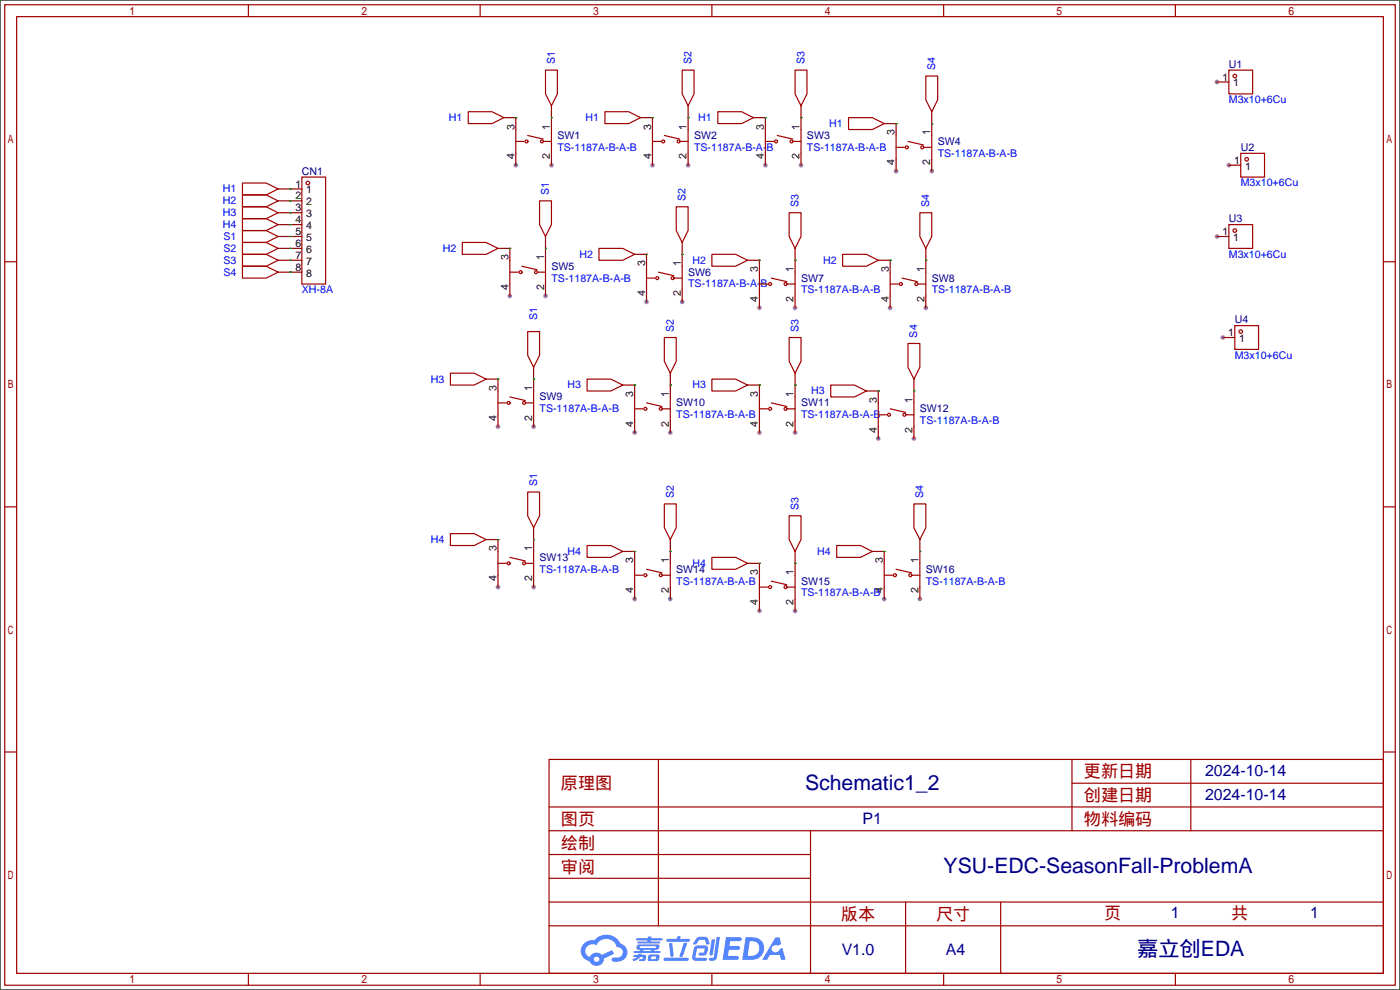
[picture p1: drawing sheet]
<svg xmlns="http://www.w3.org/2000/svg" width="299mm" height="212mm" viewBox="0 0 299 212" stroke-linecap="round" stroke-linejoin="round" font-family="sans-serif">
<path d="M0 0h299.2v211.6h-299.2z" fill="#fff" stroke="#000" stroke-width=".25"/>
<g fill="#999">
<circle cx="117.9" cy="35.3" r=".51"/>
<circle cx="110.2" cy="35.3" r=".51"/>
<circle cx="147.1" cy="35.3" r=".51"/>
<circle cx="139.4" cy="35.3" r=".51"/>
<circle cx="171.2" cy="35.3" r=".51"/>
<circle cx="163.6" cy="35.3" r=".51"/>
<circle cx="199.1" cy="36.6" r=".51"/>
<circle cx="191.5" cy="36.6" r=".51"/>
<circle cx="116.6" cy="63.2" r=".51"/>
<circle cx="109" cy="63.2" r=".51"/>
<circle cx="145.8" cy="64.5" r=".51"/>
<circle cx="138.2" cy="64.5" r=".51"/>
<circle cx="169.9" cy="65.8" r=".51"/>
<circle cx="162.3" cy="65.8" r=".51"/>
<circle cx="197.9" cy="65.8" r=".51"/>
<circle cx="190.2" cy="65.8" r=".51"/>
<circle cx="114" cy="91.2" r=".51"/>
<circle cx="106.4" cy="91.2" r=".51"/>
<circle cx="143.3" cy="92.5" r=".51"/>
<circle cx="135.6" cy="92.5" r=".51"/>
<circle cx="169.9" cy="92.5" r=".51"/>
<circle cx="162.3" cy="92.5" r=".51"/>
<circle cx="195.3" cy="93.7" r=".51"/>
<circle cx="187.7" cy="93.7" r=".51"/>
<circle cx="114" cy="125.5" r=".51"/>
<circle cx="106.4" cy="125.5" r=".51"/>
<circle cx="143.3" cy="128" r=".51"/>
<circle cx="135.6" cy="128" r=".51"/>
<circle cx="169.9" cy="130.6" r=".51"/>
<circle cx="162.3" cy="130.6" r=".51"/>
<circle cx="196.6" cy="128" r=".51"/>
<circle cx="189" cy="128" r=".51"/>
<circle cx="260.1" cy="17.5" r=".51"/>
<circle cx="262.6" cy="35.3" r=".51"/>
<circle cx="260.1" cy="50.5" r=".51"/>
<circle cx="261.4" cy="72.1" r=".51"/>
</g>
<g fill="none" stroke="#a10000" stroke-width=".25">
<path d="M1 1h297.2v209.6h-297.2zM3.6 3.6h292.1v204.4h-292.1zM53.1 1v2.6M102.6 1v2.6M152.1 1v2.6M201.7 1v2.6M251.2 1v2.6M1 55.9h2.6M295.7 55.9h2.5M1 108.3h2.6M295.7 108.3h2.5M1 160.7h2.6"/>
<path d="M117.3 162.3h178.4v45.7h-178.4zM117.3 177.5h178.4M117.3 172.5h178.4M140.7 162.3v35.6M173.2 177.5v30.5M229.1 162.3v15.2M229.1 167.4h66.6M254.5 162.3v15.2M295.7 160.7h2.5M117.3 182.6h55.9M117.3 197.9h178.4M117.3 192.8h178.4"/>
<path d="M117.3 187.7h55.9M193.5 192.8v15.2M213.9 192.8v15.2M53.1 208v2.6M102.6 208v2.6M152.1 208v2.6M201.7 208v2.6M251.2 208v2.6"/>
</g>
<g fill="#5487ff">
<path d="M155.2 200.3h2.6a.48 .48 0 0 1 .7 .4 .48 .48 0 0 1-.6 .4h-1.8l-.2 1.1h1.9a.43 .43 0 0 1 .4 .4 .43 .43 0 0 1-.5 .4h-1.9l-.2 1.3h1.7a.45 .45 0 0 1 .5 .2 .45 .45 0 0 1-.1 .6h-3.3z"/>
<path d="M165.7 200.3h.9l.4 1.5-.8 .3a.84 .84 0 0 0-1.2 .3 .84 .84 0 0 0 .4 1.1 .84 .84 0 0 0 1.1-.4l.1-.2 .6-.3 .7 2.5h-1l-.2-1h-2.1l-.6 1h-1.1z"/>
<path d="M152.1 200.8h.7l-.5 3.1a.36 .36 0 0 1-.3 .3 .36 .36 0 0 1-.4-.3z"/>
<path d="M153.2 200.2h.7l-.6 4.3a1.13 1.13 0 0 1-1.8 .6l.2-.4h.7l.2-.2z"/>
<path d="M148.9 200.6l.6-.4h1a.77 .77 0 0 1 .9 .5l.3 1-.2 .2h-.5l-.3-.9-.2-.2-1 .1-.7 1-.6-.1-.1-.2z"/>
<path d="M148.4 202.4l.6-.3h1.7a.81 .81 0 0 1 .7 .5 .81 .81 0 0 1-.2 .8 .81 .81 0 0 1-.9 .8h-.7a.32 .32 0 0 1-.3-.3 .32 .32 0 0 1 .4-.3h.7l.2-.9-1.6 .1-.4 1.8 2.2 .1a.32 .32 0 0 1 .3 .4 .32 .32 0 0 1-.4 .2h-2.2l-.5-.3-.1-.5z"/>
<path d="M141.9 204.7h5a.33 .33 0 0 1 .3 .3 .33 .33 0 0 1-.3 .3h-4.9l-.2-.1z"/>
<path d="M146.1 201.5h.8l-.7 2a.98 .98 0 0 1-.7 1.1l-.3-.3z"/>
<path d="M143 201.6h.7l.3 2.5a.34 .34 0 0 1-.3 .4 .34 .34 0 0 1-.4-.3z"/>
<path d="M142.5 200.7h2.1l.3-.6h.6l-.1 .6h1.7a.32 .32 0 0 1 .4 .3 .32 .32 0 0 1-.4 .3h-4.5l-.2-.2z"/>
<path d="M135.5 204.1h.9l.1-.3h.6v.3h.8a.82 .82 0 0 1-.5 1.3h-.8v-.4l.7-.1 .1-.3a.68 .68 0 0 0-1 .4l-1.1 .4-.1-.4 .9-.5h-.7z"/>
<path d="M136 200.5h2.4l.1-.3h.7v.3h2.2l.2 .3-.2 .2h-2.3v.2h1.8l.2 .3-.2 .1h-4.5l-.1-.4h2l.1-.2h-2.3l-.1-.2z"/>
<path d="M159.4 200.3l-.8 4.9h1.7a2.5 2.5 0 0 0 3-2.5 2.5 2.5 0 0 0-3.1-2.4zM160.3 201.1a1.61 1.61 0 0 1 2 1.5 1.61 1.61 0 0 1-1.8 1.7h-.7z"/>
<path d="M136.2 202a.55 .55 0 0 0-.2 .8 .55 .55 0 0 0 .7 .2l.1 .3h-1.3v.3l5.4 .1 .3-.2-.2-.2h-1.2l.2-.3a.7 .7 0 0 0 .8-.3 .7 .7 0 0 0 0-.8l-4.2-.1zM136.8 202.3l3.3-.1 .1 .1-.2 .3h-3.2zM137.5 203h1.7l-.2 .3h-1.4z"/>
<path d="M138.6 204.2a1.05 1.05 0 0 0 0 1.2 2.91 2.91 0 0 0 2.2-.2 .98 .98 0 0 0 0-1.2h-1.6zM139.2 204.5l.9-.1 .1 .4-.2 .2-.8-.1z"/>
<path d="M124.9 201.6a2.23 2.23 0 0 0-.7 2.3 2.23 2.23 0 0 0 1.8 1.6 1.58 1.58 0 0 0 1.8 .9 1.58 1.58 0 0 0 1.3-1.5l2.2-1.1-.5-.7-2.1 1a1.65 1.65 0 0 0-2.7 .4 1.45 1.45 0 0 1-.8-1.9 1.45 1.45 0 0 1 2-.7l.3 .1a2.3 2.3 0 0 1 2.3-1.3 2.3 2.3 0 0 1 2 1.7 1.12 1.12 0 0 1 1.3 1 1.12 1.12 0 0 1-1.1 1.2h-.7a.45 .45 0 0 0-.6 .4 .45 .45 0 0 0 .5 .5 2.21 2.21 0 0 0 2.2-.5 2.21 2.21 0 0 0 .5-2.3 2.13 2.13 0 0 0-1.3-1.1 3.3 3.3 0 0 0-5.6-.7l-1.1 .1zM127 205a.57 .57 0 0 1 1.1 0 .57 .57 0 0 1-1.1 0z"/>
</g>
<g fill="none" stroke="#a10000" stroke-width=".25">
<path d="M116.6 15h2.5v5.1l-1.2 2.5-1.3-2.5zM145.8 15h2.5v5.1l-1.2 2.5-1.3-2.5zM169.9 15h2.6v5.1l-1.3 2.5-1.3-2.5zM197.9 16.3h2.5v5l-1.3 2.6-1.2-2.6zM262.6 15h5.1v5.1h-5.1zM51.8 39.1h5.1l2.5 1.3-2.5 1.3h-5.1zM64.5 37.8h5.1v22.9h-5.1zM100.1 23.9h5.1l2.5 1.2-2.5 1.3h-5.1zM110.2 27.7v5.1M110.2 30.2h1.8M112.8 29l3.3 .7M116.1 30.2h1.8"/>
<path d="M117.9 27.7v5.1M129.3 23.9h5.1l2.5 1.2-2.5 1.3h-5.1zM139.4 30.2h1.8M139.4 27.7v5.1M142 29l3.3 .7M145.3 30.2h1.8M147.1 27.7v5.1M153.4 23.9h5.1l2.5 1.2-2.5 1.3h-5.1zM163.6 30.2h1.8M163.6 27.7v5.1M166.1 29l3.3 .7M169.4 30.2h1.8"/>
<path d="M171.2 27.7v5.1M181.4 25.1h5l2.6 1.3-2.6 1.3h-5zM191.5 29v5M191.5 31.5h1.8M194.1 30.2l3.3 .8M197.4 31.5h1.7M199.1 29v5M265.2 32.8h5.1v5h-5.1zM51.8 41.7h5.1l2.5 1.2-2.5 1.3h-5.1zM51.8 44.2h5.1l2.5 1.3-2.5 1.2h-5.1zM51.8 46.7h5.1l2.5 1.3-2.5 1.3h-5.1zM51.8 49.3h5.1l2.5 1.2-2.5 1.3h-5.1z"/>
<path d="M51.8 51.8h5.1l2.5 1.3-2.5 1.3h-5.1zM51.8 54.4h5.1l2.5 1.2-2.5 1.3h-5.1zM51.8 56.9h5.1l2.5 1.3-2.5 1.2h-5.1zM98.8 51.8h5.1l2.5 1.3-2.5 1.3h-5.1zM109 55.6v5.1M109 58.2h1.7M111.5 56.9l3.3 .8M114.8 58.2h1.8M115.3 42.9h2.6v5.1l-1.3 2.5-1.3-2.5zM116.6 55.6v5.1M128 53.1h5.1l2.5 1.3-2.5 1.2h-5.1zM138.2 56.9v5.1"/>
<path d="M138.2 59.4h1.8M140.7 58.2l3.3 .7M144 59.4h1.8M144.5 44.2h2.6v5.1l-1.3 2.5-1.3-2.5zM145.8 56.9v5.1M152.1 54.4h5.1l2.6 1.2-2.6 1.3h-5.1zM162.3 58.2v5M164.8 59.4l3.3 .8M168.7 45.5h2.5v5l-1.3 2.6-1.2-2.6zM169.9 58.2v5M180.1 54.4h5.1l2.5 1.2-2.5 1.3h-5.1zM190.2 58.2v5"/>
<path d="M192.8 59.4l3.3 .8M196.6 45.5h2.5v5l-1.2 2.6-1.3-2.6zM197.9 58.2v5M262.6 48h5.1v5.1h-5.1zM96.3 79.8h5l2.6 1.2-2.6 1.3h-5zM112.8 70.9h2.5v5l-1.3 2.6-1.2-2.6zM142 72.1h2.5v5.1l-1.2 2.6-1.3-2.6zM162.3 60.7h1.8M168.1 60.7h1.8M168.7 72.1h2.5v5.1l-1.3 2.6-1.2-2.6zM190.2 60.7h1.8M194.1 73.4h2.5v5.1l-1.3 2.5-1.2-2.5z"/>
<path d="M196.1 60.7h1.8M263.9 69.6h5.1v5.1h-5.1zM106.4 83.6v5M106.4 86.1h1.8M109 84.8l3.3 .8M112.3 86.1h1.7M114 83.6v5M125.5 81h5.1l2.5 1.3-2.5 1.3h-5.1zM135.6 84.8v5.1M135.6 87.4h1.8M138.2 86.1l3.3 .8M141.5 87.4h1.8"/>
<path d="M143.3 84.8v5.1M152.1 81h5.1l2.6 1.3-2.6 1.3h-5.1zM162.3 84.8v5.1M162.3 87.4h1.8M164.8 86.1l3.3 .8M168.1 87.4h1.8M169.9 84.8v5.1M177.5 82.3h5.1l2.6 1.3-2.6 1.2h-5.1zM187.7 86.1v5.1M187.7 88.6h1.8M190.2 87.4l3.3 .7M193.5 88.6h1.8"/>
<path d="M195.3 86.1v5.1M96.3 114h5l2.6 1.3-2.6 1.3h-5zM106.4 117.9v5M109 119.1l3.3 .8M112.8 105.2h2.5v5l-1.3 2.6-1.2-2.6zM114 117.9v5M125.5 116.6h5.1l2.5 1.3-2.5 1.2h-5.1zM142 107.7h2.5v5.1l-1.2 2.5-1.3-2.5zM152.1 119.1h5.1l2.6 1.3-2.6 1.3h-5.1zM168.7 110.2h2.5v5.1l-1.3 2.6-1.2-2.6zM178.8 116.6h5.1l2.5 1.3-2.5 1.2h-5.1zM195.3 107.7h2.6v5.1l-1.3 2.5-1.3-2.5z"/>
<path d="M106.4 120.4h1.8M112.3 120.4h1.7M135.6 120.4v5.1M135.6 122.9h1.8M138.2 121.7l3.3 .7M141.5 122.9h1.8M143.3 120.4v5.1M162.3 122.9v5.1M162.3 125.5h1.8M164.8 124.2l3.3 .8M168.1 125.5h1.8M169.9 122.9v5.1"/>
<path d="M189 122.9h1.8M189 120.4v5.1M191.5 121.7l3.3 .7M194.8 122.9h1.8M196.6 120.4v5.1"/>
<circle cx="263.9" cy="16.3" r=".38"/>
<circle cx="65.8" cy="39.1" r=".38"/>
<circle cx="112.5" cy="30.2" r=".32"/>
<circle cx="115.8" cy="30.2" r=".32"/>
<circle cx="141.7" cy="30.2" r=".32"/>
<circle cx="145" cy="30.2" r=".32"/>
<circle cx="165.9" cy="30.2" r=".32"/>
<circle cx="169.2" cy="30.2" r=".32"/>
<circle cx="193.8" cy="31.5" r=".32"/>
<circle cx="197.1" cy="31.5" r=".32"/>
<circle cx="266.4" cy="34" r=".38"/>
<circle cx="111.3" cy="58.2" r=".32"/>
<circle cx="114.6" cy="58.2" r=".32"/>
<circle cx="140.5" cy="59.4" r=".32"/>
<circle cx="143.8" cy="59.4" r=".32"/>
<circle cx="263.9" cy="49.3" r=".38"/>
<circle cx="164.6" cy="60.7" r=".32"/>
<circle cx="167.9" cy="60.7" r=".32"/>
<circle cx="192.5" cy="60.7" r=".32"/>
<circle cx="195.8" cy="60.7" r=".32"/>
<circle cx="265.2" cy="70.9" r=".38"/>
<circle cx="108.7" cy="86.1" r=".32"/>
<circle cx="112" cy="86.1" r=".32"/>
<circle cx="137.9" cy="87.4" r=".32"/>
<circle cx="141.2" cy="87.4" r=".32"/>
<circle cx="164.6" cy="87.4" r=".32"/>
<circle cx="167.9" cy="87.4" r=".32"/>
<circle cx="190" cy="88.6" r=".32"/>
<circle cx="193.3" cy="88.6" r=".32"/>
<circle cx="108.7" cy="120.4" r=".32"/>
<circle cx="112" cy="120.4" r=".32"/>
<circle cx="137.9" cy="122.9" r=".32"/>
<circle cx="141.2" cy="122.9" r=".32"/>
<circle cx="164.6" cy="125.5" r=".32"/>
<circle cx="167.9" cy="125.5" r=".32"/>
<circle cx="191.3" cy="122.9" r=".32"/>
<circle cx="194.6" cy="122.9" r=".32"/>
</g>
<g fill="none" stroke="#870000" stroke-width=".25">
<path d="M260.1 17.5h2.5M107.7 25.1h2.5v2.6M110.2 32.8v2.5M117.9 22.6v5.1M117.9 32.8v2.5M136.9 25.1h2.5v2.6M139.4 32.8v2.5M147.1 22.6v5.1M147.1 32.8v2.5M161 25.1h2.6v2.6M163.6 32.8v2.5M171.2 22.6v5.1"/>
<path d="M171.2 32.8v2.5M189 26.4h2.5v2.6M191.5 34v2.6M199.1 23.9v5.1M199.1 34v2.6M262.6 35.3h2.6M59.4 40.4h5.1M59.4 42.9h5.1M59.4 45.5h5.1M59.4 48h5.1M59.4 50.5h5.1M59.4 53.1h5.1"/>
<path d="M59.4 55.6h5.1M59.4 58.2h5.1M106.4 53.1h2.6v2.5M116.6 50.5v5.1M135.6 54.4h2.6v2.5M145.8 51.8v5.1M159.8 55.6h2.5v2.6M169.9 53.1v5.1M187.7 55.6h2.5v2.6M197.9 53.1v5.1M260.1 50.5h2.5M109 60.7v2.5"/>
<path d="M114 78.5v5.1M116.6 60.7v2.5M138.2 62v2.5M143.3 79.8v5M145.8 62v2.5M162.3 63.2v2.6M169.9 63.2v2.6M169.9 79.8v5M190.2 63.2v2.6M197.9 63.2v2.6M261.4 72.1h2.5M103.9 81h2.5v2.6"/>
<path d="M106.4 88.6v2.6M114 88.6v2.6M133.1 82.3h2.5v2.5M135.6 89.9v2.6M143.3 89.9v2.6M159.8 82.3h2.5v2.5M162.3 89.9v2.6M169.9 89.9v2.6M185.2 83.6h2.5v2.5M187.7 91.2v2.5M195.3 81v5.1M195.3 91.2v2.5"/>
<path d="M103.9 115.3h2.5v2.6M114 112.8v5.1M133.1 117.9h2.5v2.5M143.3 115.3v5.1M169.9 117.9v5M186.4 117.9h2.6v2.5M196.6 115.3v5.1M106.4 122.9v2.6M114 122.9v2.6M135.6 125.5v2.5M143.3 125.5v2.5M159.8 120.4h2.5v2.5"/>
<path d="M162.3 128v2.6M169.9 128v2.6M189 125.5v2.5M196.6 125.5v2.5"/>
</g>
<g fill="none" stroke="#008700" stroke-width=".25">
<path d="M110.2 25.1h.1M117.9 25.1h.1M139.4 25.1h.1M147.1 25.1h.1M163.6 25.1h.1M171.2 25.1h.1M191.5 26.4h.1M199.1 26.4h.1M62 40.4h.1M62 42.9h.1M62 45.5h.1M62 48h.1"/>
<path d="M62 50.5h.1M62 53.1h.1M62 55.6h.1M62 58.2h.1M109 53.1h.1M116.6 53.1h.1M138.2 54.4h.1M145.8 54.4h.1M162.3 55.6h.1M169.9 55.6h.1M190.2 55.6h.1M197.9 55.6h.1"/>
<path d="M106.4 81h.1M114 81h.1M135.6 82.3h.1M143.3 82.3h.1M162.3 82.3h.1M169.9 82.3h.1M187.7 83.6h.1M195.3 83.6h.1M106.4 115.3h.1M114 115.3h.1M135.6 117.9h.1M143.3 117.9h.1"/>
<path d="M189 117.9h.1M196.6 117.9h.1M162.3 120.4h.1M169.9 120.4h.1"/>
</g>
<g font-size="4.5" fill="#000080">
<text x="172.1" y="168.8">Schematic1_2</text>
<text x="201.7" y="186.6">YSU-EDC-SeasonFall-ProblemA</text>
<text x="243" y="204.4">嘉立创EDA</text>
</g>
<g font-size="3.7" fill="#a00000">
<text x="231.6" y="166.2">更新日期</text>
<text x="119.9" y="168.7">原理图</text>
<text x="231.6" y="171.2">创建日期</text>
<text x="119.9" y="176.3">图页</text>
<text x="231.6" y="176.3">物料编码</text>
<text x="119.9" y="181.4">绘制</text>
<text x="119.9" y="186.5">审阅</text>
<text x="179.7" y="196.6">版本</text>
<text x="200" y="196.6">尺寸</text>
<text x="236" y="196.4">页</text>
<text x="263.1" y="196.4">共</text>
</g>
<g font-size="3.4" fill="#000080">
<text x="257.6" y="165.9">2024-10-14</text>
<text x="257.6" y="171">2024-10-14</text>
<text x="184.4" y="176.1">P1</text>
<text x="250.3" y="196.2">1</text>
<text x="280" y="196.2">1</text>
<text x="179.9" y="204">V1.0</text>
<text x="202.1" y="204">A4</text>
</g>
<g font-size="2.3" fill="#00f">
<text x="118.6" y="13.7" transform="rotate(-90 118.6 13.7)">S1</text>
<text x="147.8" y="13.7" transform="rotate(-90 147.8 13.7)">S2</text>
<text x="171.9" y="13.7" transform="rotate(-90 171.9 13.7)">S3</text>
<text x="199.9" y="15" transform="rotate(-90 199.9 15)">S4</text>
<text x="262.6" y="22.1">M3x10+6Cu</text>
<text x="95.9" y="25.9">H1</text>
<text x="125.1" y="25.9">H1</text>
<text x="149.2" y="25.9">H1</text>
<text x="177.2" y="27.1">H1</text>
<text x="119.1" y="32.2">TS-1187A-B-A-B</text>
<text x="148.3" y="32.2">TS-1187A-B-A-B</text>
<text x="172.5" y="32.2">TS-1187A-B-A-B</text>
<text x="200.4" y="33.5">TS-1187A-B-A-B</text>
<text x="47.6" y="41.1">H1</text>
<text x="117.3" y="41.7" transform="rotate(-90 117.3 41.7)">S1</text>
<text x="265.2" y="39.8">M3x10+6Cu</text>
<text x="47.6" y="43.7">H2</text>
<text x="47.6" y="46.2">H3</text>
<text x="146.5" y="42.9" transform="rotate(-90 146.5 42.9)">S2</text>
<text x="170.7" y="44.2" transform="rotate(-90 170.7 44.2)">S3</text>
<text x="198.6" y="44.2" transform="rotate(-90 198.6 44.2)">S4</text>
<text x="47.6" y="48.7">H4</text>
<text x="47.8" y="51.3">S1</text>
<text x="47.8" y="53.8">S2</text>
<text x="94.6" y="53.8">H2</text>
<text x="47.8" y="56.4">S3</text>
<text x="47.8" y="58.9">S4</text>
<text x="123.8" y="55.1">H2</text>
<text x="148" y="56.4">H2</text>
<text x="175.9" y="56.4">H2</text>
<text x="262.6" y="55.1">M3x10+6Cu</text>
<text x="64.5" y="62.7">XH-8A</text>
<text x="117.9" y="60.2">TS-1187A-B-A-B</text>
<text x="147.1" y="61.4">TS-1187A-B-A-B</text>
<text x="171.2" y="62.7">TS-1187A-B-A-B</text>
<text x="199.1" y="62.7">TS-1187A-B-A-B</text>
<text x="114.8" y="68.3" transform="rotate(-90 114.8 68.3)">S1</text>
<text x="144" y="70.9" transform="rotate(-90 144 70.9)">S2</text>
<text x="170.7" y="70.9" transform="rotate(-90 170.7 70.9)">S3</text>
<text x="196.1" y="72.1" transform="rotate(-90 196.1 72.1)">S4</text>
<text x="263.9" y="76.7">M3x10+6Cu</text>
<text x="92.1" y="81.8">H3</text>
<text x="121.3" y="83">H3</text>
<text x="148" y="83">H3</text>
<text x="115.3" y="88.1">TS-1187A-B-A-B</text>
<text x="144.5" y="89.4">TS-1187A-B-A-B</text>
<text x="171.2" y="89.4">TS-1187A-B-A-B</text>
<text x="173.4" y="84.3">H3</text>
<text x="196.6" y="90.6">TS-1187A-B-A-B</text>
<text x="114.8" y="103.9" transform="rotate(-90 114.8 103.9)">S1</text>
<text x="144" y="106.4" transform="rotate(-90 144 106.4)">S2</text>
<text x="197.3" y="106.4" transform="rotate(-90 197.3 106.4)">S4</text>
<text x="170.7" y="109" transform="rotate(-90 170.7 109)">S3</text>
<text x="92.1" y="116">H4</text>
<text x="121.3" y="118.6">H4</text>
<text x="174.6" y="118.6">H4</text>
<text x="115.3" y="122.4">TS-1187A-B-A-B</text>
<text x="144.5" y="124.9">TS-1187A-B-A-B</text>
<text x="148" y="121.1">H4</text>
<text x="197.9" y="124.9">TS-1187A-B-A-B</text>
<text x="171.2" y="127.5">TS-1187A-B-A-B</text>
</g>
<g font-size="2.3">
<text x="261.2" y="17.2">1</text>
<text x="263.6" y="18.5">1</text>
<text x="109.9" y="27.7" transform="rotate(-90 109.9 27.7)">3</text>
<text x="117.5" y="27.7" transform="rotate(-90 117.5 27.7)">1</text>
<text x="139.1" y="27.7" transform="rotate(-90 139.1 27.7)">3</text>
<text x="146.8" y="27.7" transform="rotate(-90 146.8 27.7)">1</text>
<text x="163.3" y="27.7" transform="rotate(-90 163.3 27.7)">3</text>
<text x="170.9" y="27.7" transform="rotate(-90 170.9 27.7)">1</text>
<text x="191.2" y="29" transform="rotate(-90 191.2 29)">3</text>
<text x="198.8" y="29" transform="rotate(-90 198.8 29)">1</text>
<text x="109.9" y="34" transform="rotate(-90 109.9 34)">4</text>
<text x="117.5" y="34" transform="rotate(-90 117.5 34)">2</text>
<text x="139.1" y="34" transform="rotate(-90 139.1 34)">4</text>
<text x="146.8" y="34" transform="rotate(-90 146.8 34)">2</text>
<text x="163.3" y="34" transform="rotate(-90 163.3 34)">4</text>
<text x="170.9" y="34" transform="rotate(-90 170.9 34)">2</text>
<text x="191.2" y="35.3" transform="rotate(-90 191.2 35.3)">4</text>
<text x="198.8" y="35.3" transform="rotate(-90 198.8 35.3)">2</text>
<text x="263.8" y="35">1</text>
<text x="63.1" y="40.1">1</text>
<text x="65.5" y="41.3">1</text>
<text x="266.1" y="36.3">1</text>
<text x="63.1" y="42.6">2</text>
<text x="63.1" y="45.2">3</text>
<text x="63.1" y="47.7">4</text>
<text x="65.5" y="43.9">2</text>
<text x="65.5" y="46.4">3</text>
<text x="63.1" y="50.2">5</text>
<text x="63.1" y="52.8">6</text>
<text x="65.5" y="49">4</text>
<text x="65.5" y="51.5">5</text>
<text x="261.2" y="50.2">1</text>
<text x="263.6" y="51.5">1</text>
<text x="63.1" y="55.3">7</text>
<text x="63.1" y="57.9">8</text>
<text x="65.5" y="54">6</text>
<text x="65.5" y="56.6">7</text>
<text x="65.5" y="59.1">8</text>
<text x="108.7" y="55.6" transform="rotate(-90 108.7 55.6)">3</text>
<text x="116.3" y="55.6" transform="rotate(-90 116.3 55.6)">1</text>
<text x="137.9" y="56.9" transform="rotate(-90 137.9 56.9)">3</text>
<text x="145.5" y="56.9" transform="rotate(-90 145.5 56.9)">1</text>
<text x="162" y="58.2" transform="rotate(-90 162 58.2)">3</text>
<text x="169.6" y="58.2" transform="rotate(-90 169.6 58.2)">1</text>
<text x="189.9" y="58.2" transform="rotate(-90 189.9 58.2)">3</text>
<text x="197.6" y="58.2" transform="rotate(-90 197.6 58.2)">1</text>
<text x="108.7" y="62" transform="rotate(-90 108.7 62)">4</text>
<text x="116.3" y="62" transform="rotate(-90 116.3 62)">2</text>
<text x="137.9" y="63.2" transform="rotate(-90 137.9 63.2)">4</text>
<text x="145.5" y="63.2" transform="rotate(-90 145.5 63.2)">2</text>
<text x="162" y="64.5" transform="rotate(-90 162 64.5)">4</text>
<text x="169.6" y="64.5" transform="rotate(-90 169.6 64.5)">2</text>
<text x="189.9" y="64.5" transform="rotate(-90 189.9 64.5)">4</text>
<text x="197.6" y="64.5" transform="rotate(-90 197.6 64.5)">2</text>
<text x="262.5" y="71.8">1</text>
<text x="264.8" y="73.1">1</text>
<text x="106.1" y="83.6" transform="rotate(-90 106.1 83.6)">3</text>
<text x="113.7" y="83.6" transform="rotate(-90 113.7 83.6)">1</text>
<text x="106.1" y="89.9" transform="rotate(-90 106.1 89.9)">4</text>
<text x="113.7" y="89.9" transform="rotate(-90 113.7 89.9)">2</text>
<text x="135.3" y="84.8" transform="rotate(-90 135.3 84.8)">3</text>
<text x="142.9" y="84.8" transform="rotate(-90 142.9 84.8)">1</text>
<text x="162" y="84.8" transform="rotate(-90 162 84.8)">3</text>
<text x="169.6" y="84.8" transform="rotate(-90 169.6 84.8)">1</text>
<text x="187.4" y="86.1" transform="rotate(-90 187.4 86.1)">3</text>
<text x="195" y="86.1" transform="rotate(-90 195 86.1)">1</text>
<text x="135.3" y="91.2" transform="rotate(-90 135.3 91.2)">4</text>
<text x="142.9" y="91.2" transform="rotate(-90 142.9 91.2)">2</text>
<text x="162" y="91.2" transform="rotate(-90 162 91.2)">4</text>
<text x="169.6" y="91.2" transform="rotate(-90 169.6 91.2)">2</text>
<text x="187.4" y="92.4" transform="rotate(-90 187.4 92.4)">4</text>
<text x="195" y="92.4" transform="rotate(-90 195 92.4)">2</text>
<text x="106.1" y="117.9" transform="rotate(-90 106.1 117.9)">3</text>
<text x="113.7" y="117.9" transform="rotate(-90 113.7 117.9)">1</text>
<text x="106.1" y="124.2" transform="rotate(-90 106.1 124.2)">4</text>
<text x="113.7" y="124.2" transform="rotate(-90 113.7 124.2)">2</text>
<text x="135.3" y="120.4" transform="rotate(-90 135.3 120.4)">3</text>
<text x="142.9" y="120.4" transform="rotate(-90 142.9 120.4)">1</text>
<text x="162" y="122.9" transform="rotate(-90 162 122.9)">3</text>
<text x="169.6" y="122.9" transform="rotate(-90 169.6 122.9)">1</text>
<text x="188.7" y="120.4" transform="rotate(-90 188.7 120.4)">3</text>
<text x="196.3" y="120.4" transform="rotate(-90 196.3 120.4)">1</text>
<text x="135.3" y="126.7" transform="rotate(-90 135.3 126.7)">4</text>
<text x="142.9" y="126.7" transform="rotate(-90 142.9 126.7)">2</text>
<text x="162" y="129.3" transform="rotate(-90 162 129.3)">4</text>
<text x="169.6" y="129.3" transform="rotate(-90 169.6 129.3)">2</text>
<text x="188.7" y="126.7" transform="rotate(-90 188.7 126.7)">4</text>
<text x="196.3" y="126.7" transform="rotate(-90 196.3 126.7)">2</text>
</g>
<g font-size="2.3" fill="#000080">
<text x="262.6" y="14.4">U1</text>
<text x="119.1" y="29.7">SW1</text>
<text x="148.3" y="29.7">SW2</text>
<text x="172.5" y="29.7">SW3</text>
<text x="200.4" y="31">SW4</text>
<text x="265.2" y="32.2">U2</text>
<text x="64.5" y="37.3">CN1</text>
<text x="262.6" y="47.5">U3</text>
<text x="117.9" y="57.6">SW5</text>
<text x="147.1" y="58.9">SW6</text>
<text x="171.2" y="60.2">SW7</text>
<text x="199.1" y="60.2">SW8</text>
<text x="263.9" y="69.1">U4</text>
<text x="115.3" y="85.6">SW9</text>
<text x="144.5" y="86.8">SW10</text>
<text x="171.2" y="86.8">SW11</text>
<text x="196.6" y="88.1">SW12</text>
<text x="115.3" y="119.9">SW13</text>
<text x="144.5" y="122.4">SW14</text>
<text x="171.2" y="124.9">SW15</text>
<text x="197.9" y="122.4">SW16</text>
</g>
</svg>
